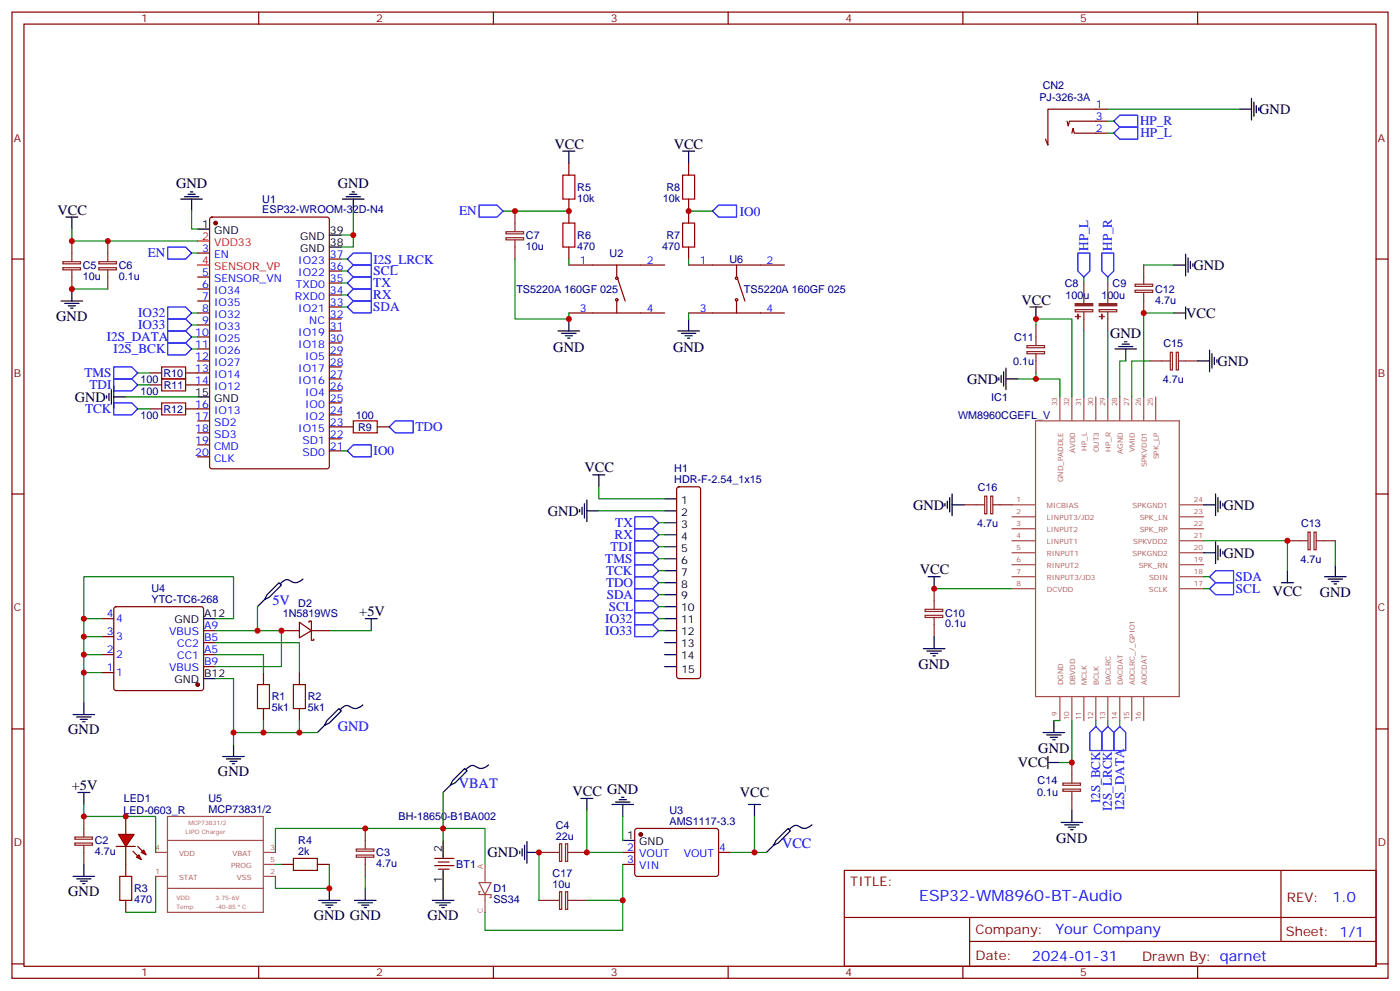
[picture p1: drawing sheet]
<svg xmlns="http://www.w3.org/2000/svg" width="412mm" height="292mm" viewBox="0 0 412 292" stroke-linecap="round" stroke-linejoin="round" font-family="sans-serif">
<g fill="none" stroke="#870000" stroke-width=".35">
<path d="M3.5 3.6h405.4v284.3h-405.4zM7.1 7.1h398.2v277.3h-398.2zM76.2 3.6v3.5M145.3 3.6v3.5M214.5 3.6v3.5M283.6 3.6v3.5M352.8 3.6v3.5M3.5 76.2h3.6M58.2 74.5h3.5M62 64.1l.4-.2h33.9l.7 .4v73l-.4 .6-34.2 .1-.6-.5-.1-72.9zM97 76.2h3.5M97 79.8h3.5"/>
<path d="M405.3 76.2h3.6M58.2 81.5h3.5M58.2 85.1h3.5M58.2 88.6h3.5M58.2 92.1h3.5M58.2 95.6h3.5M58.2 99.2h3.5M97 97.4h3.5M97 93.9h3.5M97 90.3h3.5M97 86.8h3.5M97 83.3h3.5"/>
<path d="M58.2 102.7h3.5M58.2 106.2h3.5M58.2 109.7h3.5M58.2 113.3h3.5M97 118.6h3.5M97 115h3.5M97 111.5h3.5M97 108h3.5M97 104.5h3.5M97 100.9h3.5M58.2 120.3h3.5M58.2 123.9h3.5"/>
<path d="M58.2 127.4h3.5M58.2 130.9h3.5M58.2 134.4h3.5M97 132.7h3.5M97 129.2h3.5M97 125.6h3.5M97 122.1h3.5M3.5 145.4h3.6M405.3 145.4h3.6M33.7 178.7l.5-.2h25.1l.5 .2 .2 .5v23.3l-.3 .5-.4 .2h-25.1l-.5-.2-.2-.5v-23.3zM30 192.7h3.5M30 197.9h3.5"/>
<path d="M30 187.4h3.5M30 182.1h3.5M60 196.2h3.5M60 192.7h3.5M60 189.1h3.5M60 185.6h3.5M77.6 197.9v3.6M88.2 197.9v3.6M3.5 214.5h3.6M77.6 208.5v3.6M88.2 208.5v3.6M405.3 214.5h3.6"/>
<path d="M128.1 254.7h5.6M128.1 252.6h5.6M129.1 255.8h3.2M129.1 253.7h3.2M183.4 250.9h3.6M183.4 254.4h3.6M187.2 244l.5-.2 23.5 .1 .5 .6-.1 13-.6 .4-23.6-.1-.4-.6v-12.7zM211.7 250.9h3.5M248.7 256.2h156.6v28.2h-156.6zM377.3 256.2v20.9M248.7 270h156.5M285.6 277.1h119.6"/>
<path d="M285.6 270v14.1M3.5 283.7h3.6M76.2 284.4v3.5M145.3 284.4v3.5M214.5 284.4v3.5M283.6 284.4v3.5M352.8 284.4v3.5M405.3 283.7h3.6"/>
</g>
<g fill="#870000" stroke="#870000" stroke-width=".35">
<circle cx="63.5" cy="65.7" r=".53"/>
<circle cx="188.7" cy="245.6" r=".53"/>
<circle cx="58.2" cy="201.5" r=".53"/>
</g>
<g fill="none" stroke="#000" stroke-width=".35">
<path d="M58.2 67.4h3.5M97 72.7h3.5M97 69.2h3.5M58.2 116.8h3.5M60 199.7h3.5M60 182.1h3.5M107.6 182.1h3.5M109.4 182.1v3.5M21.5 210.3h6.4M22.6 211h4.2M23.6 211.7h2.2M24.3 212.4h.7"/>
<path d="M24.7 206.8v3.5M68.8 219.1v3.5M22.9 233.2h3.6M24.7 233.2v3.5M65.6 222.6h6.4M66.7 223.3h4.2M67.7 224h2.1M68.4 224.8h.7M21.5 257.9h6.4M22.6 258.6h4.2M23.6 259.3h2.2M24.7 254.4v3.5"/>
<path d="M130.5 247.3v5.3M130.5 256.2v5.2M183.4 247.3h3.6M24.3 260h.7"/>
</g>
<path d="M58.2 70.9h3.5M58.2 78h3.5" fill="none" stroke="#f00" stroke-width=".35"/>
<g fill="none" stroke="#a64a4a" stroke-width=".35">
<path d="M312.2 116.8v6.9M315.7 116.8v6.9M319.3 116.8v6.9M322.8 116.8v6.9M326.3 116.8v6.9M329.8 116.8v6.9M333.4 116.8v6.9M336.9 116.8v6.9M340.4 116.8v6.9M305 123.9h42.4v81.1h-42.4zM298.1 148.6h6.9M298.1 152.1h6.9"/>
<path d="M298.1 155.6h6.9M298.1 159.1h6.9M347.6 148.6h6.9M347.6 152.1h6.9M347.6 155.6h6.9M347.6 159.1h6.9M298.1 162.7h6.9M298.1 166.2h6.9M298.1 169.7h6.9M298.1 173.2h6.9M347.6 162.7h6.9M347.6 166.2h6.9"/>
<path d="M347.6 169.7h6.9M347.6 173.2h6.9M312.2 205.1v7M315.7 205.1v7M319.3 205.1v7M322.8 205.1v7M326.3 205.1v7M329.8 205.1v7M333.4 205.1v7M336.9 205.1v7M45.9 250.9h3.4M45.9 257.9h3.4"/>
<path d="M49.3 247.3h28.3M49.3 240.3h28.3v28.2h-28.3zM77.7 250.9h3.4M77.7 257.9h3.4M77.7 254.4h3.4M49.3 261.4h28.3"/>
</g>
<path d="M24.7 182.1v-12.4h44.1v12.4h-5.3M30 197.9h-5.3v8.9M30 192.7h-5.3v5.2M30 187.4h-5.3v5.3M30 182.1h-5.3v5.3M63.5 199.7h5.3v19.4M63.5 192.7h14.1v5.2M63.5 189.1h24.7v8.8M97 185.6h12.4M77.6 212.1v3.5h-8.8M88.2 212.1v3.5h-10.6M24.7 240.3h21.2v10.6" fill="none" stroke="#008700" stroke-width=".35"/>
<path d="M75.8 201.5h3.6v7h-3.6zM86.4 201.5h3.6v7h-3.6z" fill="none" stroke="#a10000" stroke-width=".35"/>
<path d="M22 246.3h5.2v.7h-5.2zM22 248.1h5.2v.6h-5.2zM24.7 240.3v6M24.7 248.7v5.7" fill="none" stroke="#8c2424" stroke-width=".35"/>
<g fill="#f00" stroke="#870000" stroke-width=".35">
<path d="M34.9 245.6h4.6l-2.5 3.5z"/>
<path d="M34.2 249.1h5.7z"/>
</g>
<g fill="#870000" stroke="#870000" stroke-width=".35">
<path d="M40.6 249.1l1.4 1.4z"/>
<path d="M39.2 250.5l1.4 1.4z"/>
</g>
<g fill="#f00" stroke="#870000" stroke-width=".35">
<path d="M41.6 250.9l.7-.7 .7 1.4z"/>
<path d="M40.2 252.3l.7-.7 .7 1.4z"/>
</g>
<g fill="none" stroke="#870000" stroke-width=".35">
<path d="M314.3 35.7l.4 1.4 .3-1.4h11.3M315.7 39.2l.4-1.4 .3 1.4h9.9M326.3 32.1h-17.6v10.6l-.7-1.7M167.6 48v3.5M167.6 58.6v7.1M202.8 48v3.5M202.8 58.6v7.1M167.6 72.7v3.5M167.6 78h28.2M181.7 78v3.5M202.8 72.7v3.5M202.8 78h28.3"/>
<path d="M217 78v3.5M167.6 92.1h28.2M181.7 88.6v3.5M182 82.2l2.1 6.4M202.8 92.1h28.3M217 88.6v3.5M217.3 82.2l2.1 6.4M44.1 109.7h3.5M44.1 113.3h3.5M54.7 109.7h3.5M54.7 113.3h3.5M44.1 120.3h3.5"/>
<path d="M54.7 120.3h3.5M100.5 125.6h3.6M111.1 125.6h3.6M199.6 143.5l.4-.2h5.7l.5 .2 .2 .5v55l-.3 .5-.4 .2h-5.7l-.5-.2-.2-.5v-55zM82.9 185.6h5.3M88.2 183.1l3.5 2.5-3.5 2.1zM91 183.1v-.3h.7v2.8M91.7 185.6v2.8h.7v-.3M91.7 185.6h5.3M37 240.3v5.3M37 249.1v8.8M82.9 254.4h3.5"/>
<path d="M93.5 254.4h3.5M37 265v3.5"/>
<circle cx="181.7" cy="81.9" r=".35"/>
<circle cx="181.7" cy="88.2" r=".35"/>
<circle cx="217" cy="88.2" r=".35"/>
<circle cx="217" cy="81.9" r=".35"/>
</g>
<path d="M165.8 51.5h3.5v7.1h-3.5zM201.1 51.5h3.5v7.1h-3.5zM165.8 65.7h3.5v7h-3.5zM201.1 65.7h3.5v7h-3.5zM47.6 108h7.1v3.5h-7.1zM47.6 111.5h7.1v3.5h-7.1zM47.6 118.6h7.1v3.5h-7.1zM104.1 123.9h7v3.5h-7zM35.3 257.9h3.5v7.1h-3.5zM86.4 252.6h7.1v3.6h-7.1z" fill="none" stroke="#a10000" stroke-width=".35"/>
<g fill="none" stroke="#008700" stroke-width=".35">
<path d="M326.3 32.1h38.8M326.3 35.7h1.8M326.3 39.2h1.8M21.2 67.4v3.5h37M56.4 62.1v5.3h1.8M56.4 74.5h1.8M100.5 69.2h3.6M100.5 79.8h1.8M100.5 76.2h1.8M104.1 62.1v10.6h-3.6M148.2 62.1h19.4M151.7 76.2v17.7h15.9v-1.8"/>
<path d="M167.6 76.2v1.8M202.8 62.1h7.1M202.8 76.2v1.8M336.9 78h8.8M21.2 85.1h10.5M56.4 99.2h1.8M56.4 95.6h1.8M56.4 92.1h1.8M100.5 86.8h1.8M100.5 83.3h1.8M100.5 90.3h1.8M202.8 92.1v1.8"/>
<path d="M305.2 95.6v-1.7h10.5v22.9M319.3 81.5v1.8M319.3 97.4v19.4M326.3 81.5v1.8M326.3 97.4v19.4M345.7 92.1h-8.8v24.7M37 116.8h21.2M40.6 109.7h3.5M40.6 113.3h3.5M56.4 102.7h1.8M299.9 111.5h12.3v5.3M305.2 109.7v1.8"/>
<path d="M331.6 106.2h-1.8v10.6M338.7 106.2h-5.3v10.6M40.6 120.3h3.5M100.5 132.7h1.8M176.4 143.3v3.5h19.4M176.4 150.3h19.4M194 153.8h1.8M194 157.4h1.8M354.5 159.1h24.7v8.9M393.3 159.1v7.1M75.8 178.5v7.1M194 160.9h1.8"/>
<path d="M194 164.4h1.8M194 168h1.8M194 171.5h1.8M194 175h1.8M194 178.5h1.8M275.2 173.2h22.9M354.5 173.2h1.8M354.5 169.7h1.8M63.5 185.6h19.4v10.6h-19.4M194 182.1h1.8M194 185.6h1.8M88.2 215.6h5.3"/>
<path d="M310.4 212.1h1.8M315.7 212.1v12.3h-3.5M322.8 212.1v1.7M326.3 212.1v1.7M329.8 212.1v1.7M24.7 236.7v3.6M130.5 233.2v10.6h12.4v10.6M172.9 238.5v12.4h10.5M45.9 257.9v10.6h-8.9M81.1 254.4h1.8M97 254.4v7h-15.9v-3.5M107.6 257.9v3.5"/>
<path d="M130.5 247.3v-3.5h-49.4v7.1M158.7 250.9v14.1M183.4 240.3v7M183.4 254.4v10.6M222.2 240.3v10.6h-7M222.2 250.9h3.6M172.9 265h10.5v8.8h-40.5v-5.3"/>
</g>
<g fill="none" stroke="#000" stroke-width=".35">
<path d="M365.1 32.1h3.6M368.7 29v6.3M369.4 30v4.3M370.1 31.1v2.1M370.8 31.8v.7M53.3 58.6h6.3M54.3 57.9h4.3M55.4 57.2h2.1M56.1 56.5h.7M56.4 58.6v3.5M100.9 58.6h6.3M102 57.9h4.2"/>
<path d="M103 57.2h2.1M103.7 56.5h.7M104.1 58.6v3.5M165.8 44.5h3.5M167.6 44.5v3.5M201.1 44.5h3.5M202.8 44.5v3.5M19.4 63.9h3.5M21.2 63.9v3.5M345.7 78h3.5M349.2 74.8v6.4M350 75.9v4.2"/>
<path d="M350.7 76.9v2.2M351.4 77.6v.8M18 88.6h6.3M19 89.3h4.3M20.1 90h2.1M20.8 90.7h.7M21.2 85.1v3.5M164.4 97.4h6.3M165.5 98.1h4.2M166.5 98.8h2.1M167.2 99.5h.7M167.6 93.9v3.5"/>
<path d="M199.7 97.4h6.3M200.7 98.1h4.3M201.8 98.8h2.1M202.5 99.5h.7M202.8 93.9v3.5M303.4 90.3h3.5M305.2 90.3v3.6M345.7 92.1h3.5M349.2 90.3v3.6M31.4 116.5v.7M32.1 115.7v2.2M32.8 114.7v4.2"/>
<path d="M33.5 116.8h3.5M33.5 113.6v6.4M294.2 111.2v.7M294.9 110.5v2.1M295.6 109.4v4.2M296.3 111.5h3.6M296.3 108.3v6.4M328.4 102.7h6.4M329.5 102h4.2M330.6 101.3h2.1M331.3 100.6h.7M331.6 102.7v3.5"/>
<path d="M352.8 106.2h3.5M356.3 103v6.4M357 104.1v4.2M357.7 105.2v2.1M358.4 105.9v.7M174.6 139.7h3.6M176.4 139.7v3.6M170.7 150v.7M171.4 149.3v2.1M172.2 148.2v4.2M172.9 147.1v6.4M172.9 150.3h3.5"/>
<path d="M195.8 150.3h3.5M195.8 146.8h3.5M195.8 153.8h3.5M195.8 157.4h3.5M278.3 148.2v.7M279 147.5v2.1M279.8 146.4v4.3M280.5 148.6h3.5M280.5 145.4v6.3M354.5 148.6h3.6M358.1 145.4v6.3M358.1 159.5v6.3"/>
<path d="M358.8 146.4v4.3M359.5 147.5v2.1M360.2 148.2v.7M78 176.4l1.4-.7 3.5-3.5-.7-.7-3.5 3.5-.7 1.4-2.2 2.1M89.3 170.4a3.1 3.1 0 0 1-4.5 .2 2.4 2.4 0 0 0-2.3 1.2M195.8 160.9h3.5M195.8 164.4h3.5M195.8 168h3.5M195.8 171.5h3.5M195.8 175h3.5M195.8 178.5h3.5M273.4 169.7h3.5"/>
<path d="M275.2 169.7v3.5M354.5 162.7h3.6M358.8 160.5v4.3M359.5 161.6v2.1M360.2 162.3v.7M377.5 171.5h3.5M379.2 168v3.5M390.2 169.7h6.3M391.2 170.4h4.3M392.3 171.1h2.1M393 171.8h.7M393.3 166.2v3.5"/>
<path d="M195.8 182.1h3.5M195.8 185.6h3.5M195.8 189.1h3.5M195.8 192.7h3.5M195.8 196.2h3.5M272 190.9h6.3M273 191.6h4.3M274.1 192.3h2.1M274.8 193h.7M275.2 187.4v3.5M95.6 213.5l1.4-.7 3.5-3.6-.7-.7-3.5 3.6-.7 1.4-2.1 2.1M106.9 207.5a3.1 3.1 0 0 1-4.4 .2 2.4 2.4 0 0 0-2.3 1.2"/>
<path d="M307.3 215.6h6.3M308.3 216.3h4.3M309.4 217h2.1M310.1 217.7h.7M310.4 212.1v3.5M132.6 231.1l1.5-.7 3.5-3.5-.7-.7-3.6 3.5-.7 1.4-2.1 2.1M143.9 225.1a3.1 3.1 0 0 1-4.4 .2 2.4 2.4 0 0 0-2.3 1.2M171.1 235h3.5M172.9 235v3.5M180.3 236.7h6.3M181.3 236h4.3M182.4 235.3h2.1"/>
<path d="M183.1 234.6h.7M183.4 236.7v3.6M220.5 236.7h3.5M222.2 236.7v3.6M308.7 224.4h3.5M308.7 222.6v3.6M315.7 238.5v3.5M153.1 250.5v.7M153.8 249.8v2.1M154.5 248.7v4.3M155.2 250.9h3.5M155.2 247.7v6.3"/>
<path d="M227.9 248.7l1.4-.7 3.5-3.5-.7-.7-3.5 3.5-.7 1.4-2.1 2.2M239.2 242.7a3.1 3.1 0 0 1-4.4 .2 2.4 2.4 0 0 0-2.3 1.3M312.6 242h6.3M313.6 242.7h4.3M314.7 243.5h2.1M315.4 244.2h.7M93.8 265h6.4M94.9 265.7h4.2M96 266.4h2.1M96.7 267.1h.7M97 261.4v3.6M104.4 265h6.4"/>
<path d="M105.5 265.7h4.2M106.5 266.4h2.2M107.2 267.1h.7M107.6 261.4v3.6M127.4 265h6.3M128.4 265.7h4.2M129.5 266.4h2.1M130.2 267.1h.7M130.5 261.4v3.6"/>
</g>
<g fill="none" stroke="#8c2424" stroke-width=".35">
<path d="M18.5 77h5.2v.6h-5.2zM18.5 78.8h5.2v.6h-5.2zM21.2 70.9v6M21.2 79.4v5.7M29.1 77h5.2v.6h-5.2zM29.1 78.8h5.2v.6h-5.2zM31.7 70.9v6M31.7 79.4v5.7M149 68.2h5.2v.6h-5.2zM149 70h5.2v.6h-5.2zM151.7 62.1v6M151.7 70.6v5.6"/>
<path d="M336.9 78v5.6M305.2 95.6v6M316.7 91.1h5.2v.7h-5.2zM319.3 83.3v6M319.3 91.8v5.6M323.8 91.1h5.2v.7h-5.2zM326.3 83.3v6M326.3 91.8v5.6M334.4 85.4h5.1v.6h-5.1zM334.4 83.6h5.1v.7h-5.1zM336.9 86.1v6M302.5 101.7h5.2v.6h-5.2z"/>
<path d="M302.5 103.5h5.2v.6h-5.2zM305.2 104.1v5.6M338.7 106.2h6M344.7 103.7h.7v5.2h-.7zM346.5 103.7h.6v5.2h-.6zM347.1 106.2h5.7M284 148.6h6M290.1 146h.6v5.2h-.6zM291.8 146h.7v5.2h-.7zM292.5 148.6h5.6M379.2 159.1h6M385.3 156.6h.6v5.2h-.6z"/>
<path d="M387.1 156.6h.6v5.2h-.6zM387.7 159.1h5.6M272.5 179.3h5.2v.7h-5.2zM275.2 173.2v6M272.5 181.1h5.2v.6h-5.2zM275.2 181.7v5.7M313.1 230.5h5.2v.6h-5.2zM313.1 232.2h5.2v.7h-5.2zM315.7 224.4v6M315.7 232.9v5.6M105 249.9h5.1v.6h-5.1zM105 251.6h5.1v.7h-5.1z"/>
<path d="M107.6 243.8v6M107.6 252.3v5.6M158.7 250.9h6M164.8 248.3h.7v5.2h-.7zM166.6 248.3h.6v5.2h-.6zM167.2 250.9h5.7M158.7 265h6M164.8 262.4h.7v5.2h-.7zM166.6 262.4h.6v5.2h-.6zM167.2 265h5.7"/>
</g>
<g fill="none" stroke="#00f" stroke-width=".35">
<path d="M328.1 39.2l1.7-1.8h5.3v3.6h-5.3zM329.8 33.9h5.3v3.5h-5.3l-1.7-1.7zM49.4 72.7h5.3l1.7 1.8-1.7 1.7h-5.3zM102.3 79.8l1.8-1.8h5.3v3.5h-5.3zM102.3 76.2l1.8-1.7h5.3v3.5h-5.3zM141.1 60.4h5.3l1.8 1.7-1.8 1.8h-5.3zM211.7 60.4h5.3v3.5h-5.3l-1.8-1.8zM317.5 74.5h3.5v5.3l-1.7 1.7-1.8-1.7zM324.6 74.5h3.5v5.3l-1.8 1.7-1.7-1.7zM49.4 97.4h5.3l1.7 1.8-1.7 1.7h-5.3zM49.4 93.9h5.3l1.7 1.7-1.7 1.8h-5.3zM49.4 90.3h5.3l1.7 1.8-1.7 1.8h-5.3z"/>
<path d="M102.3 83.3l1.8-1.8h5.3v3.6h-5.3zM102.3 86.8l1.8-1.7h5.3v3.5h-5.3zM102.3 90.3l1.8-1.7h5.3v3.5h-5.3zM33.5 111.5h5.3l1.8 1.8-1.8 1.7h-5.3zM33.5 108h5.3l1.8 1.7-1.8 1.8h-5.3zM33.5 118.6h5.3l1.8 1.7-1.8 1.8h-5.3zM49.4 100.9h5.3l1.7 1.8-1.7 1.8h-5.3zM102.3 132.7l1.8-1.8h5.3v3.5h-5.3zM114.7 125.6l1.7-1.7h5.3v3.5h-5.3zM187 152.1h5.3l1.7 1.7-1.7 1.8h-5.3zM187 155.6h5.3l1.7 1.8-1.7 1.7h-5.3zM187 159.1h5.3l1.7 1.8-1.7 1.8h-5.3z"/>
<path d="M187 162.7h5.3l1.7 1.7-1.7 1.8h-5.3zM187 166.2h5.3l1.7 1.8-1.7 1.7h-5.3zM187 169.7h5.3l1.7 1.8-1.7 1.7h-5.3zM187 173.2h5.3l1.7 1.8-1.7 1.8h-5.3zM187 176.8h5.3l1.7 1.7-1.7 1.8h-5.3zM356.3 173.2l1.8-1.7h5.3v3.5h-5.3zM358.1 168h5.3v3.5h-5.3l-1.8-1.8zM187 180.3h5.3l1.7 1.8-1.7 1.7h-5.3zM187 183.8h5.3l1.7 1.8-1.7 1.8h-5.3zM322.8 213.8l1.8 1.8v5.3h-3.6v-5.3zM326.3 213.8l1.8 1.8v5.3h-3.5v-5.3zM329.8 213.8l1.8 1.8v5.3h-3.5v-5.3z"/>
</g>
<g fill="#8c2424" stroke="#8c2424" stroke-width=".35">
<path d="M316.7 89.4h5.2v.6h-5.2z"/>
<path d="M316.8 93.1l1.4 .1z"/>
<path d="M317.5 92.5v1.4z"/>
<path d="M323.8 89.4h5.2v.6h-5.2z"/>
<path d="M323.8 93.1l1.5 .1z"/>
<path d="M324.6 92.5v1.4z"/>
</g>
<path d="M141.1 259.7h3.5l-1.7 3.6zM142.9 254.4v3.5M142.9 258v1.7M141.5 262.4h-.4v.9h3.5v.8h-.3M142.9 263.3v5.2" fill="none" stroke="#a64a4a" stroke-width=".35"/>
<g fill="#c00">
<circle cx="24.7" cy="197.9" r=".88"/>
<circle cx="24.7" cy="192.7" r=".88"/>
<circle cx="24.7" cy="187.4" r=".88"/>
<circle cx="24.7" cy="182.1" r=".88"/>
<circle cx="68.8" cy="215.6" r=".88"/>
<circle cx="77.6" cy="215.6" r=".88"/>
<circle cx="24.7" cy="240.3" r=".88"/>
<circle cx="37" cy="240.3" r=".88"/>
<circle cx="97" cy="261.4" r=".88"/>
<circle cx="104.1" cy="69.2" r=".88"/>
<circle cx="31.8" cy="70.9" r=".88"/>
<circle cx="21.2" cy="70.9" r=".88"/>
<circle cx="167.6" cy="62.1" r=".88"/>
<circle cx="151.7" cy="62.1" r=".88"/>
<circle cx="202.8" cy="62.1" r=".88"/>
<circle cx="305.2" cy="93.9" r=".88"/>
<circle cx="305.2" cy="111.5" r=".88"/>
<circle cx="275.2" cy="173.2" r=".88"/>
<circle cx="315.7" cy="224.4" r=".88"/>
<circle cx="379.2" cy="159.1" r=".88"/>
<circle cx="336.9" cy="92.1" r=".88"/>
<circle cx="222.3" cy="250.9" r=".88"/>
<circle cx="82.9" cy="185.6" r=".88"/>
<circle cx="75.8" cy="185.6" r=".88"/>
<circle cx="21.2" cy="85.1" r=".88"/>
<circle cx="88.2" cy="215.6" r=".88"/>
<circle cx="158.8" cy="250.9" r=".88"/>
<circle cx="172.9" cy="250.9" r=".88"/>
<circle cx="107.6" cy="243.8" r=".88"/>
<circle cx="130.5" cy="243.8" r=".88"/>
<circle cx="183.4" cy="265" r=".88"/>
<circle cx="167.6" cy="93.9" r=".88"/>
</g>
<text font-size="4.6" fill="#00f" x="270.8" y="265.2">ESP32-WM8960-BT-Audio</text>
<g font-size="4.2">
<text x="370.9" y="33.5">GND</text>
<text x="163.3" y="43.8">VCC</text>
<text x="198.4" y="43.8">VCC</text>
<text x="51.9" y="55.4">GND</text>
<text x="99.5" y="55.4">GND</text>
<text x="16.9" y="63.2">VCC</text>
<text x="351.5" y="79.4">GND</text>
<text x="300.9" y="89.6">VCC</text>
<text x="16.6" y="94.6">GND</text>
<text x="349.4" y="93.5">VCC</text>
<text x="327" y="99.5">GND</text>
<text x="163" y="103.5">GND</text>
<text x="198.3" y="103.5">GND</text>
<text x="358.6" y="107.7">GND</text>
<text x="284.9" y="112.9">GND</text>
<text x="22" y="118.2">GND</text>
<text x="172.2" y="139">VCC</text>
<text x="269" y="149.9">GND</text>
<text x="360.4" y="150">GND</text>
<text x="161.4" y="151.7">GND</text>
<text x="360.4" y="164.1">GND</text>
<text x="270.9" y="169">VCC</text>
<text x="374.9" y="175.4">VCC</text>
<text x="388.8" y="175.8">GND</text>
<text x="105.8" y="181.4">+5V</text>
<text x="270.6" y="197">GND</text>
<text x="20.1" y="215.9">GND</text>
<text x="305.9" y="221.7">GND</text>
<text x="299.8" y="225.8">VCC</text>
<text x="21.2" y="232.5">+5V</text>
<text x="64.2" y="228.3">GND</text>
<text x="168.6" y="234.3">VCC GND</text>
<text x="217.9" y="234.6">VCC</text>
<text x="311.1" y="248.1">GND</text>
<text x="143.6" y="252.3">GND</text>
<text x="20.1" y="263.6">GND</text>
<text x="92.4" y="270.6">GND GND</text>
<text x="125.9" y="270.6">GND</text>
</g>
<g font-size="4.2" fill="#00f">
<text x="80.3" y="178.2">5V</text>
<text x="99.5" y="215.2">GND</text>
<text x="135.1" y="231.8">VBAT</text>
<text x="230.4" y="249.4">VCC</text>
<text x="392.5" y="265.4">1.0</text>
<text x="310.9" y="275">Your Company</text>
<text x="304" y="282.8">2024-01-31</text>
</g>
<g font-size="3.9" fill="#00f">
<text x="335.8" y="36.9">HP_R</text>
<text x="335.9" y="40.5">HP_L</text>
<text x="135.2" y="63.4">EN</text>
<text x="218" y="63.5">IO0</text>
<text x="43.5" y="75.7">EN</text>
<text x="110" y="77.6">I2S_LRCK</text>
<text x="320.5" y="73.9" transform="rotate(-90 320.5 73.9)">HP_L</text>
<text x="327.6" y="73.9" transform="rotate(-90 327.6 73.9)">HP_R</text>
<text x="110.1" y="81">SCL</text>
<text x="110" y="84.5">TX</text>
<text x="110" y="88">RX</text>
<text x="40.7" y="93.4">IO32</text>
<text x="110" y="91.5">SDA</text>
<text x="31.5" y="100.4">I2S_DATA</text>
<text x="40.7" y="96.9">IO33</text>
<text x="33.5" y="103.9">I2S_BCK</text>
<text x="24.9" y="111">TMS</text>
<text x="26.4" y="114.5">TDI</text>
<text x="25.1" y="121.6">TCK</text>
<text x="122.4" y="126.8">TDO</text>
<text x="110.1" y="134">IO0</text>
<text x="181.3" y="155.1">TX</text>
<text x="181" y="158.6">RX</text>
<text x="178.3" y="165.7">TMS</text>
<text x="179.8" y="162.2">TDI</text>
<text x="178.5" y="172.8">TDO</text>
<text x="178.5" y="169.2">TCK</text>
<text x="364" y="170.9">SDA</text>
<text x="178.7" y="176.3">SDA</text>
<text x="179.4" y="179.8">SCL</text>
<text x="364.1" y="174.4">SCL</text>
<text x="178.3" y="183.3">IO32</text>
<text x="178.3" y="186.8">IO33</text>
<text x="324" y="236.4" transform="rotate(-90 324 236.4)">I2S_BCK</text>
<text x="327.5" y="238.7" transform="rotate(-90 327.5 238.7)">I2S_LRCK</text>
<text x="331.1" y="238.4" transform="rotate(-90 331.1 238.4)">I2S_DATA</text>
</g>
<g font-size="3.9" fill="#800">
<text x="250.5" y="260.7">TITLE:</text>
<text x="379.1" y="265.4">REV:</text>
<text x="287.4" y="274.9">Company:</text>
<text x="378.7" y="275.6">Sheet: 1/1</text>
<text x="287.4" y="282.6">Date:</text>
<text x="336.4" y="282.7">Drawn By: qarnet</text>
</g>
<g font-size="3.2" fill="#800">
<text x="41.6" y="6.6">1</text>
<text x="110.8" y="6.6">2</text>
<text x="179.9" y="6.6">3</text>
<text x="249.1" y="6.6">4</text>
<text x="318.2" y="6.6">5</text>
<text x="4.1" y="41.7">A</text>
<text x="405.9" y="41.7">A</text>
<text x="4.1" y="110.8">B</text>
<text x="405.9" y="110.8">B</text>
<text x="4.1" y="180">C</text>
<text x="405.9" y="180">C</text>
<text x="4.1" y="249.1">D</text>
<text x="405.9" y="249.1">D</text>
<text x="41.6" y="287.4">1</text>
<text x="110.8" y="287.4">2</text>
<text x="179.9" y="287.4">3</text>
<text x="249.1" y="287.4">4</text>
<text x="318.2" y="287.4">5</text>
</g>
<g font-size="3.2" fill="#000080">
<text x="306.2" y="29.8">PJ-326-3A</text>
<text x="307.2" y="26.3">CN2</text>
<text x="77.3" y="59.7">U1</text>
<text x="170" y="59.4">10k</text>
<text x="170" y="56.2">R5</text>
<text x="195.3" y="59.4">10k</text>
<text x="196.3" y="56.2">R8</text>
<text x="77.3" y="62.8">ESP32-WROOM-32D-N4</text>
<text x="154.9" y="70.4">C7</text>
<text x="170" y="70.4">R6</text>
<text x="196.3" y="70.4">R7</text>
<text x="154.9" y="73.5">10u</text>
<text x="170" y="73.5">470</text>
<text x="179.6" y="75.6">U2</text>
<text x="195.1" y="73.5">470</text>
<text x="214.9" y="77.4">U6</text>
<text x="24.4" y="82.3">10u</text>
<text x="24.4" y="79.1">C5</text>
<text x="35" y="82.3">0.1u</text>
<text x="35" y="79.1">C6</text>
<text x="152.1" y="86.2">TS5220A 160GF 025</text>
<text x="219.1" y="86.2">TS5220A 160GF 025</text>
<text x="313.6" y="84.5">C8</text>
<text x="313.8" y="88">100u</text>
<text x="324.4" y="88">100u</text>
<text x="327.7" y="84.5">C9</text>
<text x="340.3" y="89.4">4.7u</text>
<text x="340.3" y="86.2">C12</text>
<text x="298.7" y="100.3">C11</text>
<text x="298.4" y="107.4">0.1u</text>
<text x="342.7" y="102.1">C15</text>
<text x="41.3" y="112.7">100</text>
<text x="48.1" y="110.9">R10</text>
<text x="342.5" y="112.7">4.7u</text>
<text x="41.3" y="116.2">100</text>
<text x="48.3" y="114.4">R11</text>
<text x="292" y="117.9">IC1</text>
<text x="41.3" y="123.2">100</text>
<text x="48.1" y="121.5">R12</text>
<text x="104.8" y="123.2">100</text>
<text x="282.2" y="123.2">WM8960CGEFL_V</text>
<text x="105.5" y="126.8">R9</text>
<text x="198.6" y="142.2">HDR-F-2.54_1x15</text>
<text x="198.6" y="139">H1</text>
<text x="288" y="144.4">C16</text>
<text x="287.8" y="155">4.7u</text>
<text x="383.3" y="155">C13</text>
<text x="383.1" y="165.6">4.7u</text>
<text x="44.6" y="177.5">YTC-TC6-268</text>
<text x="44.6" y="174.3">U4</text>
<text x="87.9" y="178.5">D2</text>
<text x="83.3" y="181.5">1N5819WS</text>
<text x="278.4" y="184.6">0.1u</text>
<text x="278.4" y="181.5">C10</text>
<text x="80.1" y="209.3">5k1</text>
<text x="80.1" y="206.1">R1</text>
<text x="90.7" y="209.3">5k1</text>
<text x="90.7" y="206.1">R2</text>
<text x="305.7" y="230.8">C14</text>
<text x="36.3" y="239.7">LED-0603_R</text>
<text x="36.5" y="236.2">LED1</text>
<text x="61.4" y="239.2">MCP73831/2</text>
<text x="61.4" y="236.1">U5</text>
<text x="197.2" y="239.6">U3</text>
<text x="305.5" y="234.3">0.1u</text>
<text x="117.4" y="241.4">BH-18650-B1BA002</text>
<text x="163.7" y="244.1">C4</text>
<text x="197.2" y="242.7">AMS1117-3.3</text>
<text x="27.9" y="251.6">4.7u</text>
<text x="27.9" y="248.5">C2</text>
<text x="87.9" y="251.6">2k</text>
<text x="87.9" y="248.4">R4</text>
<text x="163.7" y="247.3">22u</text>
<text x="110.8" y="255.2">4.7u</text>
<text x="110.8" y="252">C3</text>
<text x="134.4" y="255.5">BT1</text>
<text x="39.5" y="262.6">R3</text>
<text x="145.3" y="262.6">D1</text>
<text x="162.8" y="261.4">10u</text>
<text x="162.8" y="258.2">C17</text>
<text x="39.5" y="265.7">470</text>
<text x="145.3" y="265.8">SS34</text>
</g>
<g font-size="3.2" fill="#00f">
<text x="322.8" y="31.8">1</text>
<text x="322.8" y="35.3">3</text>
<text x="322.8" y="38.8">2</text>
<text x="59.5" y="74.1">3</text>
<text x="63" y="75.9">EN</text>
<text x="87.8" y="77.6">IO23</text>
<text x="97.2" y="75.9">37</text>
<text x="170.8" y="77.6">1</text>
<text x="190.5" y="77.6">2</text>
<text x="206.1" y="77.6">1</text>
<text x="225.8" y="77.6">2</text>
<text x="59.5" y="81.2">5</text>
<text x="63" y="82.9">SENSOR_VN</text>
<text x="87.8" y="81.2">IO22</text>
<text x="97.2" y="82.9">35</text>
<text x="97.2" y="79.4">36</text>
<text x="59.5" y="84.7">6</text>
<text x="59.5" y="88.2">7</text>
<text x="63" y="86.5">IO34</text>
<text x="63" y="90">IO35</text>
<text x="86.9" y="88.2">RXD0</text>
<text x="87.1" y="84.7">TXD0</text>
<text x="97.2" y="90">33</text>
<text x="97.2" y="86.5">34</text>
<text x="59.5" y="91.8">8</text>
<text x="59.5" y="95.3">9</text>
<text x="63" y="93.5">IO32</text>
<text x="87.8" y="91.8">IO21</text>
<text x="91.1" y="95.3">NC</text>
<text x="97.2" y="93.5">32</text>
<text x="170.8" y="91.8">3</text>
<text x="190.5" y="91.8">4</text>
<text x="206.1" y="91.8">3</text>
<text x="225.8" y="91.8">4</text>
<text x="57.5" y="98.8">10</text>
<text x="63" y="97">IO33</text>
<text x="63" y="100.6">IO25</text>
<text x="87.8" y="98.8">IO19</text>
<text x="97.2" y="100.6">30</text>
<text x="97.2" y="97">31</text>
<text x="57.5" y="102.3">11</text>
<text x="57.5" y="105.9">12</text>
<text x="63" y="104.1">IO26</text>
<text x="63" y="107.6">IO27</text>
<text x="87.8" y="102.3">IO18</text>
<text x="89.9" y="105.9">IO5</text>
<text x="97.2" y="107.6">28</text>
<text x="97.2" y="104.1">29</text>
<text x="57.5" y="109.4">13</text>
<text x="57.5" y="112.9">14</text>
<text x="63" y="111.2">IO14</text>
<text x="87.8" y="112.9">IO16</text>
<text x="87.8" y="109.4">IO17</text>
<text x="97.2" y="111.2">27</text>
<text x="57.5" y="120">16</text>
<text x="63" y="114.7">IO12</text>
<text x="89.9" y="120">IO0</text>
<text x="89.9" y="116.5">IO4</text>
<text x="97.2" y="118.2">25</text>
<text x="97.2" y="114.7">26</text>
<text x="57.5" y="123.5">17</text>
<text x="63" y="121.7">IO13</text>
<text x="63" y="125.3">SD2</text>
<text x="89.9" y="123.5">IO2</text>
<text x="97.2" y="125.3">23</text>
<text x="97.2" y="121.7">24</text>
<text x="57.5" y="127">18</text>
<text x="57.5" y="130.6">19</text>
<text x="63" y="128.8">SD3</text>
<text x="87.8" y="127">IO15</text>
<text x="89.1" y="130.6">SD1</text>
<text x="97.2" y="128.8">22</text>
<text x="57.5" y="134.1">20</text>
<text x="63" y="132.3">CMD</text>
<text x="63" y="135.9">CLK</text>
<text x="89.1" y="134.1">SD0</text>
<text x="97.2" y="132.3">21</text>
<text x="31.5" y="181.7">4</text>
<text x="34.2" y="183.1">4</text>
<text x="60.1" y="185.2">A9</text>
<text x="31.5" y="187">3</text>
<text x="34.2" y="188.4">3</text>
<text x="49.8" y="187">VBUS</text>
<text x="52.2" y="190.5">CC2</text>
<text x="60.1" y="188.8">B5</text>
<text x="31.5" y="197.6">1</text>
<text x="31.5" y="192.3">2</text>
<text x="34.2" y="193.7">2</text>
<text x="49.8" y="197.6">VBUS</text>
<text x="52.2" y="194.1">CC1</text>
<text x="60.1" y="195.8">B9</text>
<text x="60.1" y="192.3">A5</text>
<text x="34.2" y="199">1</text>
<text x="184.8" y="250.5">2</text>
<text x="211.8" y="250.5">4</text>
<text x="184.8" y="254">3</text>
<text x="188.3" y="252.3">VOUT</text>
<text x="188.3" y="255.8">VIN</text>
<text x="201.4" y="252.3">VOUT</text>
</g>
<g font-size="3.2">
<text x="59.5" y="67.1">1</text>
<text x="63" y="68.8">GND</text>
<text x="88.4" y="70.6">GND</text>
<text x="97.2" y="68.8">39</text>
<text x="88.4" y="74.1">GND</text>
<text x="97.2" y="72.4">38</text>
<text x="57.5" y="116.5">15</text>
<text x="63" y="118.2">GND</text>
<text x="200.6" y="148.2">1</text>
<text x="200.6" y="151.7">2</text>
<text x="200.6" y="155.3">3</text>
<text x="200.6" y="158.8">4</text>
<text x="200.6" y="162.3">5</text>
<text x="200.6" y="165.8">6</text>
<text x="200.6" y="169.4">7</text>
<text x="200.6" y="172.9">8</text>
<text x="200.6" y="176.4">9</text>
<text x="200.6" y="180">10</text>
<text x="51.4" y="183.5">GND</text>
<text x="60.1" y="181.7">A12</text>
<text x="200.6" y="183.5">11</text>
<text x="200.6" y="187">12</text>
<text x="200.6" y="190.5">13</text>
<text x="200.6" y="194.1">14</text>
<text x="200.7" y="197.9">15</text>
<text x="51.4" y="201.1">GND</text>
<text x="60.1" y="199.4">B12</text>
<text x="130.2" y="250.9" transform="rotate(-90 130.2 250.9)">2</text>
<text x="184.8" y="247">1</text>
<text x="188.3" y="248.7">GND</text>
<text x="130.2" y="259.9" transform="rotate(-90 130.2 259.9)">1</text>
</g>
<g font-size="3.2" fill="#f00">
<text x="59.5" y="70.6">2</text>
<text x="59.5" y="77.6">4</text>
<text x="63" y="72.4">VDD33</text>
<text x="63" y="79.4">SENSOR_VP</text>
</g>
<g font-size="2.1" fill="#a54b4b">
<text x="311.4" y="119.6" transform="rotate(-90 311.4 119.6)">33</text>
<text x="314.9" y="119.6" transform="rotate(-90 314.9 119.6)">32</text>
<text x="318.5" y="119.6" transform="rotate(-90 318.5 119.6)">31</text>
<text x="322" y="119.6" transform="rotate(-90 322 119.6)">30</text>
<text x="325.5" y="119.6" transform="rotate(-90 325.5 119.6)">29</text>
<text x="329" y="119.6" transform="rotate(-90 329 119.6)">28</text>
<text x="332.6" y="119.6" transform="rotate(-90 332.6 119.6)">27</text>
<text x="336.1" y="119.6" transform="rotate(-90 336.1 119.6)">26</text>
<text x="339.6" y="119.6" transform="rotate(-90 339.6 119.6)">25</text>
<text x="316.7" y="133.4" transform="rotate(-90 316.7 133.4)">AVDD</text>
<text x="320.2" y="132.6" transform="rotate(-90 320.2 132.6)">HP_L</text>
<text x="323.7" y="133.1" transform="rotate(-90 323.7 133.1)">OUT3</text>
<text x="327.3" y="132.9" transform="rotate(-90 327.3 132.9)">HP_R</text>
<text x="330.8" y="133.5" transform="rotate(-90 330.8 133.5)">AGND</text>
<text x="334.3" y="133" transform="rotate(-90 334.3 133)">VMID</text>
<text x="337.8" y="137.5" transform="rotate(-90 337.8 137.5)">SPKVDD1</text>
<text x="341.4" y="135.2" transform="rotate(-90 341.4 135.2)">SPK_LP</text>
<text x="313.1" y="141.9" transform="rotate(-90 313.1 141.9)">GND_PADDLE</text>
<text x="299.4" y="147.9">1</text>
<text x="308.4" y="149.6">MICBIAS</text>
<text x="333.6" y="149.6">SPKGND1</text>
<text x="351.7" y="147.9">24</text>
<text x="299.4" y="151.4">2</text>
<text x="299.4" y="154.9">3</text>
<text x="308.4" y="153.1">LINPUT3/JD2</text>
<text x="335.7" y="153.1">SPK_LN</text>
<text x="351.7" y="151.4">23</text>
<text x="351.7" y="154.9">22</text>
<text x="299.4" y="158.4">4</text>
<text x="299.4" y="162">5</text>
<text x="308.4" y="156.7">LINPUT2</text>
<text x="308.4" y="160.2">LINPUT1</text>
<text x="333.8" y="160.2">SPKVDD2</text>
<text x="335.7" y="156.7">SPK_RP</text>
<text x="351.7" y="158.4">21</text>
<text x="351.7" y="162">20</text>
<text x="299.4" y="165.5">6</text>
<text x="308.4" y="163.7">RINPUT1</text>
<text x="308.4" y="167.2">RINPUT2</text>
<text x="333.6" y="163.7">SPKGND2</text>
<text x="335.4" y="167.2">SPK_RN</text>
<text x="351.7" y="165.5">19</text>
<text x="299.4" y="169">7</text>
<text x="299.4" y="172.6">8</text>
<text x="308.4" y="170.8">RINPUT3/JD3</text>
<text x="338.5" y="170.8">SDIN</text>
<text x="351.7" y="169">18</text>
<text x="351.7" y="172.6">17</text>
<text x="308.4" y="174.3">DCVDD</text>
<text x="338.5" y="174.3">SCLK</text>
<text x="313.1" y="201.6" transform="rotate(-90 313.1 201.6)">DGND</text>
<text x="316.7" y="201.6" transform="rotate(-90 316.7 201.6)">DBVDD</text>
<text x="320.2" y="201.6" transform="rotate(-90 320.2 201.6)">MCLK</text>
<text x="323.7" y="201.6" transform="rotate(-90 323.7 201.6)">BCLK</text>
<text x="327.3" y="201.6" transform="rotate(-90 327.3 201.6)">DACLRC</text>
<text x="330.8" y="201.6" transform="rotate(-90 330.8 201.6)">DACDAT</text>
<text x="334.3" y="201.6" transform="rotate(-90 334.3 201.6)">ADCLRC_/_GPIO1</text>
<text x="337.8" y="201.6" transform="rotate(-90 337.8 201.6)">ADCDAT</text>
<text x="311.4" y="210.6" transform="rotate(-90 311.4 210.6)">9</text>
<text x="314.9" y="212" transform="rotate(-90 314.9 212)">10</text>
<text x="318.5" y="212" transform="rotate(-90 318.5 212)">11</text>
<text x="322" y="212" transform="rotate(-90 322 212)">12</text>
<text x="325.5" y="212" transform="rotate(-90 325.5 212)">13</text>
<text x="329" y="212" transform="rotate(-90 329 212)">14</text>
<text x="332.6" y="212" transform="rotate(-90 332.6 212)">15</text>
<text x="336.1" y="212" transform="rotate(-90 336.1 212)">16</text>
<text x="45.9" y="250.2">4</text>
<text x="52.8" y="251.9">VDD</text>
<text x="68.5" y="251.9">VBAT</text>
<text x="79.7" y="250.2">3</text>
<text x="45.9" y="257.2">1</text>
<text x="68.1" y="255.4">PROG</text>
<text x="79.7" y="253.7">5</text>
<text x="79.7" y="257.2">2</text>
<text x="142.2" y="255.8" transform="rotate(-90 142.2 255.8)">A</text>
<text x="52.8" y="259">STAT</text>
<text x="69.8" y="259">VSS</text>
<text x="142.2" y="268.6" transform="rotate(-90 142.2 268.6)">C</text>
</g>
<g font-size="1.8" fill="#a54b4b">
<text x="54.6" y="245.6">LIPO Charger</text>
<text x="55.5" y="242.9">MCP73831/2</text>
<text x="52" y="267.6">Temp:</text>
<text x="52" y="265">VDD:</text>
<text x="63.4" y="267.6">-40-85</text>
<text x="63.4" y="265">3.75-6V</text>
<text x="71.3" y="267.6">C</text>
</g>
</svg>
